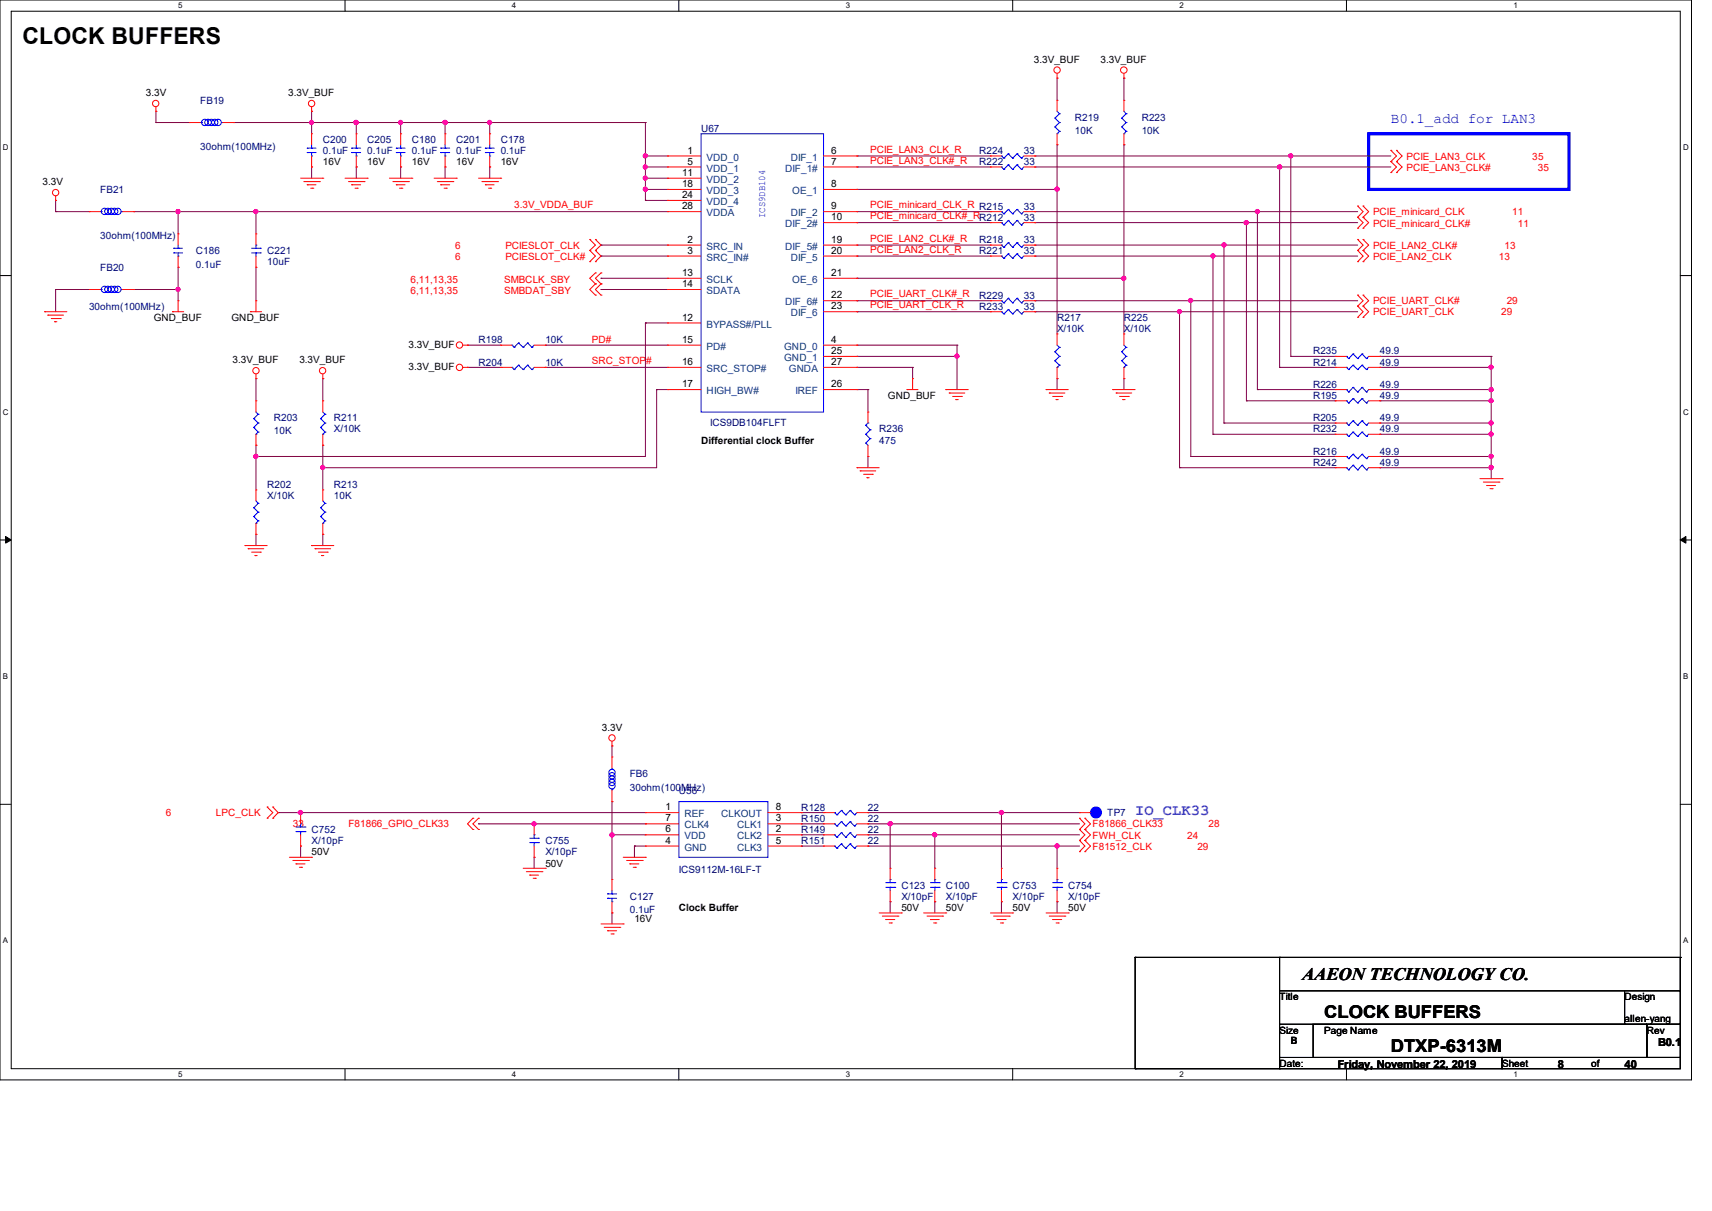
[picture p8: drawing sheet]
<svg xmlns="http://www.w3.org/2000/svg" width="297mm" height="210mm" viewBox="0 0 297 210" stroke-linecap="round" stroke-linejoin="round" font-family="sans-serif">
<path d="M0 0h293.5v187.3h-293.5zM1.9 1.9h289.6v183.4h-289.6z" fill="none" stroke="#000" stroke-width=".17"/>
<g fill="#fff">
<path d="M30.9 .2h.8v1.5h-.8z"/>
<path d="M30.9 185.5h.8v1.6h-.8z"/>
</g>
<path d="M59.9 0v1.9M59.9 185.3v2" fill="none" stroke="#000" stroke-width=".17"/>
<g fill="#fff">
<path d="M88.8 .2h.8v1.5h-.8z"/>
<path d="M88.8 185.5h.8v1.6h-.8z"/>
</g>
<path d="M117.8 0v1.9M117.8 185.3v2" fill="none" stroke="#000" stroke-width=".17"/>
<g fill="#fff">
<path d="M146.7 .2h.8v1.5h-.8z"/>
<path d="M146.7 185.5h.8v1.6h-.8z"/>
</g>
<path d="M175.7 0v1.9M175.7 185.3v2" fill="none" stroke="#000" stroke-width=".17"/>
<g fill="#fff">
<path d="M204.6 .2h.8v1.5h-.8z"/>
<path d="M204.6 185.5h.8v1.6h-.8z"/>
</g>
<path d="M233.6 0v1.9M233.6 185.3v2" fill="none" stroke="#000" stroke-width=".17"/>
<g fill="#fff">
<path d="M262.6 .2h.7v1.5h-.7z"/>
<path d="M262.6 185.5h.7v1.6h-.7z"/>
<path d="M.5 24.8h1v1.6h-1z"/>
<path d="M292 24.8h1v1.6h-1z"/>
<path d="M.5 70.7h1v1.5h-1z"/>
<path d="M292 70.7h1v1.5h-1z"/>
</g>
<path d="M0 47.8h1.9M291.5 47.8h2" fill="none" stroke="#000" stroke-width=".17"/>
<g fill="#fff">
<path d="M.5 116.5h.9v1.6h-.9z"/>
<path d="M292 116.5h.9v1.6h-.9z"/>
</g>
<path d="M0 93.6h1.9M291.5 93.6h2" fill="none" stroke="#000" stroke-width=".17"/>
<path d="M1 93l.9 .6-.9 .6zM291.5 93.6l1-.6v1.2z" fill="#000" stroke="#000" stroke-width=".17"/>
<g fill="#fff">
<path d="M.5 162.4h.9v1.5h-.9z"/>
<path d="M292 162.4h.9v1.5h-.9z"/>
</g>
<g fill="none" stroke="#000" stroke-width=".17">
<path d="M0 139.5h1.9M291.5 139.5h2M196.9 166h.1M196.9 166h94.6M196.9 166v19.3M222 171.8h69.5v5.8h-69.5zM222 166h.1M222 166v5.8M222 177.6v5.8M227.8 177.6h57.9v5.8h-57.9zM281.9 177.6h.1M281.9 171.8v5.8"/>
<path d="M285.7 177.6h5.8v5.8h-5.8zM291.5 166h.1M291.5 166v5.8M196.9 185.3h.1M196.9 185.3h25.1M222 183.4h38.6v1.9h-38.6zM222 183.4h.1M222 185.3h.1M260.6 183.4h30.9v1.9h-30.9z"/>
</g>
<path d="M237.4 23.2h34.8v9.7h-34.8z" fill="none" stroke="#00f" stroke-width=".55"/>
<g fill="none" stroke="#800040" stroke-width=".17">
<path d="M27.1 19.3h.1M27.1 19.3v2M54.1 19.3h.1M54.1 19.3v3.9M183.4 13.5h.1M183.4 13.5v3.9M195 13.5h.1M195 13.5v3.9M9.7 34.8h.1M9.7 36.7h.1M9.7 34.8v1.9M9.7 36.7h5.8"/>
<path d="M23.2 36.7h.1M23.2 36.7h92.6M27.1 21.3h.1M27.1 21.3h5.8M30.9 36.7h.1M30.9 36.7v3.9M40.6 21.3h.1M40.6 21.3h71.4M44.4 36.7h.1M44.4 36.7v3.9M54.1 21.3h.1M54.1 29h.1"/>
<path d="M54.1 29v1.9M61.8 29h.1M61.8 21.3h.1M61.8 21.3v1.9M61.8 29v1.9M69.5 21.3h.1M69.5 29h.1M69.5 21.3v1.9M69.5 29v1.9M77.2 29h.1M77.2 21.3h.1M77.2 21.3v1.9"/>
<path d="M77.2 29v1.9M85 29h.1M85 21.3h.1M85 21.3v1.9M85 29v1.9M112 27.1h.1M112 21.3h.1M112 29h.1M112 30.9h.1M112 32.9h.1M112 34.8h.1M112 29h3.8"/>
<path d="M112 27.1h3.8M112 32.9h3.8M112 21.3v13.5M112 30.9h3.8M112 34.8h3.8M148.7 32.9h.1M148.7 36.7h.1M148.7 38.6h.1M148.7 27.1h.1M148.7 29h.1M148.7 38.6h23.1M148.7 29h23.1"/>
<path d="M148.7 27.1h23.1M148.7 32.9h34.7M148.7 36.7h23.1M179.5 38.6h.1M179.5 29h.1M179.5 27.1h.1M179.5 36.7h.1M179.5 38.6h56M179.5 29h61.8M179.5 27.1h61.8M179.5 36.7h56M183.4 32.9h.1"/>
<path d="M183.4 25.1h.1M183.4 25.1v32.8M195 25.1h.1M195 25.1v32.8M216.2 38.6h.1M216.2 38.6v30.9M218.1 36.7h.1M218.1 36.7v30.9M222 29h.1M222 29v34.7M223.9 27.1h.1M223.9 27.1v34.7"/>
<path d="M9.7 50.2h.1M9.7 50.2h5.8M9.7 50.2v3.9M23.2 50.2h.1M23.2 50.2h7.7M30.9 46.4h.1M30.9 50.2h.1M30.9 46.4v5.8M44.4 46.4h.1M44.4 46.4v5.8M81.1 59.9h.1M81.1 59.9h5.8"/>
<path d="M94.6 59.9h.1M94.6 59.9h21.2M104.3 42.5h.1M104.3 44.4h.1M104.3 48.3h.1M104.3 50.2h.1M104.3 42.5h11.5M104.3 44.4h11.5M104.3 48.3h11.5M104.3 50.2h11.5M112 56h.1M112 56h3.8"/>
<path d="M112 56v23.2h-67.6M148.7 48.3h.1M148.7 42.5h.1M148.7 44.4h.1M148.7 52.2h.1M148.7 54.1h.1M148.7 59.9h.1M148.7 42.5h23.1M148.7 44.4h23.1M148.7 48.3h46.3M148.7 52.2h23.1M148.7 59.9h17.3"/>
<path d="M148.7 54.1h23.1M166 59.9h.1M166 59.9v7.7M179.5 42.5h.1M179.5 44.4h.1M179.5 52.2h.1M179.5 54.1h.1M179.5 42.5h56M179.5 44.4h56M179.5 52.2h56M179.5 54.1h56M195 48.3h.1"/>
<path d="M204.6 54.1h.1M204.6 54.1v27M206.6 52.2h.1M206.6 52.2v27M210.4 44.4h.1M210.4 44.4v30.9M212.3 42.5h.1M212.3 42.5v30.9M44.4 65.7h.1M44.4 79.2h.1M44.4 77.2h.1M44.4 65.7v3.8"/>
<path d="M44.4 77.2v7.8M56 77.2h.1M56 65.7h.1M56 65.7v3.8M56 77.2v7.8M81.1 63.7h.1M81.1 63.7h5.8M94.6 63.7h.1M94.6 63.7h21.2M113.9 67.6h.1M113.9 67.6h1.9M113.9 67.6v13.5h-57.9"/>
<path d="M148.7 61.8h.1M148.7 63.7h.1M148.7 67.6h.1M148.7 61.8h17.3M148.7 63.7h9.6M148.7 67.6h1.9M150.6 67.6h.1M150.6 79.2h.1M150.6 67.6v3.9M150.6 79.2v1.9M158.3 63.7h.1M158.3 63.7v2"/>
<path d="M166 61.8h.1M183.4 65.7h.1M183.4 65.7v1.9M195 65.7h.1M195 65.7v1.9M206.6 79.2h.1M206.6 79.2h25M210.4 75.3h.1M210.4 75.3h21.2M212.3 73.4h.1M212.3 73.4h19.3M216.2 69.5h.1"/>
<path d="M216.2 69.5h15.4M218.1 67.6h.1M218.1 67.6h13.5M222 63.7h.1M222 63.7h9.6M223.9 61.8h.1M223.9 61.8h7.7M239.4 61.8h.1M239.4 69.5h.1M239.4 67.6h.1M239.4 63.7h.1M239.4 75.3h.1"/>
<path d="M239.4 73.4h.1M239.4 79.2h.1M239.4 61.8h19.3M239.4 63.7h19.3M239.4 67.6h19.3M239.4 79.2h19.3M239.4 69.5h19.3M239.4 75.3h19.3M239.4 73.4h19.3M258.7 79.2h.1M258.7 69.5h.1M258.7 67.6h.1"/>
<path d="M258.7 61.8h.1M258.7 73.4h.1M258.7 75.3h.1M258.7 63.7h.1M258.7 61.8v21.2M44.4 92.7h.1M44.4 92.7v1.9M56 92.7h.1M56 81.1h.1M56 92.7v1.9M204.6 81.1h.1M204.6 81.1h27"/>
<path d="M239.4 81.1h.1M239.4 81.1h19.3M258.7 81.1h.1M106.2 129.4h.1M106.2 139h.1M106.2 129.4v1.9M106.2 139v13.5M48.3 140.9h.1M48.3 140.9h63.7M52.2 146.7h.1M52.2 140.9h.1M52.2 146.7v2"/>
<path d="M83 142.9h.1M83 142.9h29M92.7 148.7h.1M92.7 148.7v1.9M106.2 158.3h.1M106.2 144.8h.1M106.2 158.3v1.9M106.2 144.8h5.8M110.1 146.7h.1M110.1 146.7h1.9M110.1 146.7v2M112 142.9h.1"/>
<path d="M139 146.7h.1M139 142.9h.1M139 144.8h.1M139 140.9h.1M139 146.7h3.9M139 140.9h3.9M139 144.8h3.9M139 142.9h3.9M150.6 140.9h.1M150.6 146.7h.1M150.6 142.9h.1M150.6 144.8h.1"/>
<path d="M150.6 146.7h36.7M150.6 140.9h36.7M150.6 144.8h36.7M150.6 142.9h36.7M154.4 142.9h.1M154.4 156.4h.1M154.4 142.9v7.7M154.4 156.4v1.9M162.2 144.8h.1M162.2 156.4h.1M162.2 144.8v5.8M162.2 156.4v1.9"/>
<path d="M173.7 156.4h.1M173.7 140.9h.1M173.7 140.9v9.7M173.7 156.4v1.9M183.4 156.4h.1M183.4 146.7h.1M183.4 146.7v3.9M183.4 156.4v1.9"/>
</g>
<g fill="#f0f" stroke="#f0f" stroke-width=".17">
<circle cx="106.2" cy="144.8" r=".37"/>
<circle cx="222" cy="29" r=".37"/>
<circle cx="223.9" cy="27" r=".36"/>
<circle cx="61.8" cy="21.2" r=".37"/>
<circle cx="218.1" cy="36.7" r=".36"/>
<circle cx="183.4" cy="32.8" r=".37"/>
<circle cx="77.2" cy="21.2" r=".37"/>
<circle cx="69.5" cy="21.2" r=".36"/>
<circle cx="84.9" cy="21.2" r=".36"/>
<circle cx="216.2" cy="38.6" r=".37"/>
<circle cx="212.4" cy="42.5" r=".37"/>
<circle cx="112" cy="27" r=".36"/>
<circle cx="112" cy="29" r=".36"/>
<circle cx="112" cy="32.8" r=".36"/>
<circle cx="112" cy="30.9" r=".36"/>
<circle cx="44.4" cy="36.7" r=".36"/>
<circle cx="30.9" cy="36.7" r=".36"/>
<circle cx="44.4" cy="79.1" r=".36"/>
<circle cx="206.6" cy="52.1" r=".37"/>
<circle cx="204.6" cy="54" r=".36"/>
<circle cx="166" cy="61.8" r=".36"/>
<circle cx="195" cy="48.3" r=".36"/>
<circle cx="258.7" cy="73.3" r=".36"/>
<circle cx="258.7" cy="69.5" r=".36"/>
<circle cx="258.7" cy="67.6" r=".36"/>
<circle cx="258.7" cy="63.7" r=".36"/>
<circle cx="258.7" cy="75.3" r=".36"/>
<circle cx="258.7" cy="81.1" r=".36"/>
<circle cx="258.7" cy="79.1" r=".36"/>
<circle cx="30.9" cy="50.2" r=".36"/>
<circle cx="56" cy="81.1" r=".36"/>
<circle cx="210.4" cy="44.4" r=".36"/>
<circle cx="54" cy="21.2" r=".36"/>
<circle cx="52.1" cy="140.9" r=".37"/>
<circle cx="173.7" cy="140.9" r=".37"/>
<circle cx="183.4" cy="146.7" r=".37"/>
<circle cx="162.2" cy="144.8" r=".36"/>
<circle cx="154.4" cy="142.9" r=".37"/>
<circle cx="92.6" cy="142.9" r=".36"/>
</g>
<g fill="none" stroke="#f00" stroke-width=".17">
<path d="M27.1 19.3h.1M27.1 18.5v.8M54.1 19.3h.1M54.1 18.5v.8M183.4 13.5h.1M183.4 17.4h.1M183.4 12.7v.8M183.4 17.4v1.9M195 13.5h.1M195 17.4h.1M195 12.7v.8M195 17.4v1.9"/>
<path d="M9.7 34.8h.1M9.7 34v.8M15.5 36.7h.1M15.5 36.7h1.9M21.3 36.7h1.9M23.2 36.7h.1M32.9 21.3h.1M32.9 21.3h1.9M38.6 21.3h2M40.6 21.3h.1M52.2 30.9h3.8M52.7 31.5h2.7"/>
<path d="M53.3 32h.1M53.3 32h1.5M53.9 32.6h.4M54.1 23.2h.1M54.1 29h.1M54.1 23.2v1.9M54.1 27.1v1.9M54.3 32.6h.1M55.4 31.5h.1M56 30.9h.1M59.9 30.9h3.8M60.5 31.5h2.7"/>
<path d="M61 32h.1M61 32h1.6M61.6 32.6h.4M61.8 23.2h.1M61.8 29h.1M61.8 23.2v1.9M61.8 27.1v1.9M62 32.6h.1M63.2 31.5h.1M63.7 30.9h.1M67.6 30.9h3.9M68.2 31.5h2.7"/>
<path d="M68.7 32h.1M68.7 32h1.6M69.3 32.6h.4M69.5 23.2h.1M69.5 29h.1M69.5 23.2v1.9M69.5 27.1v1.9M69.7 32.6h.1M70.9 31.5h.1M71.5 30.9h.1M75.3 30.9h3.9M75.9 31.5h2.7"/>
<path d="M76.5 32h.1M76.5 32h1.5M77 32.6h.4M77.2 23.2h.1M77.2 29h.1M77.2 23.2v1.9M77.2 27.1v1.9M77.4 32.6h.1M78.6 31.5h.1M79.2 30.9h.1M83 30.9h3.9M83.6 31.5h2.7"/>
<path d="M84.2 32h.1M84.2 32h1.5M84.8 32.6h.3M85 23.2h.1M85 29h.1M85 23.2v1.9M85 27.1v1.9M85.1 32.6h.1M86.3 31.5h.1M86.9 30.9h.1M115.8 27.1h.1M115.8 29h.1"/>
<path d="M115.8 30.9h.1M115.8 32.9h.1M115.8 36.7h.1M115.8 34.8h.1M115.8 30.9h5.8M115.8 27.1h5.8M115.8 29h5.8M115.8 32.9h5.8M115.8 36.7h5.8M115.8 34.8h5.8M142.9 27.1h5.8M142.9 29h5.8"/>
<path d="M142.9 32.9h5.8M142.9 36.7h5.8M142.9 38.6h5.8M148.7 27.1h.1M148.7 29h.1M148.7 32.9h.1M148.7 36.7h.1M148.7 38.6h.1M171.8 27.1h.1M171.8 29h.1M171.8 36.7h.1M171.8 38.6h.1"/>
<path d="M171.8 27.1h1.9M171.8 29h1.9M171.8 36.7h1.9M171.8 38.6h1.9M177.6 27.1h1.9M177.6 29h1.9M177.6 36.7h1.9M177.6 38.6h1.9M179.5 27.1h.1M179.5 29h.1M179.5 36.7h.1M179.5 38.6h.1"/>
<path d="M183.4 25.1h.1M183.4 23.2v1.9M195 25.1h.1M195 23.2v1.9M235.5 35.7h.1M235.5 37.7h.1M235.5 39.6h.1M235.5 35.7l1 1-1 1M235.5 37.7l1 .9-1 1M236.5 35.7h.1M236.5 37.7h.1M236.5 39.6h.1"/>
<path d="M236.5 35.7l.9 1-.9 1M236.5 37.7l.9 .9-.9 1M241.3 26.1h.1M241.3 28h.1M241.3 29.9h.1M241.3 26.1l1 1-1 .9M241.3 28l1 1-1 .9M242.3 26.1h.1M242.3 28h.1M242.3 29.9h.1M242.3 26.1l.9 1-.9 .9M242.3 28l.9 1-.9 .9"/>
<path d="M7.7 54.1h.1M7.7 54.1h3.9M8.3 54.7h.1M8.3 54.7h2.7M8.9 55.2h1.6M9.5 55.8h.1M9.5 55.8h.4M10.5 55.2h.1M15.5 50.2h.1M15.5 50.2h1.9M21.3 50.2h1.9M23.2 50.2h.1"/>
<path d="M29.9 54.1h.1M29.9 54.1h2M30.9 52.2h.1M30.9 40.6h.1M30.9 46.4h.1M30.9 40.6v1.9M30.9 44.4v2M30.9 52.2v1.9M43.4 54.1h.1M43.4 54.1h2M44.4 52.2h.1M44.4 46.4h.1"/>
<path d="M44.4 40.6h.1M44.4 40.6v1.9M44.4 44.4v2M44.4 52.2v1.9M80.3 59.9h.8M81.1 59.9h.1M86.9 59.9h.1M86.9 59.9h1.9M92.7 59.9h1.9M94.6 59.9h.1M102.3 43.4h.1M102.3 41.5h.1"/>
<path d="M102.3 45.4h.1M102.3 41.5l1 1-1 .9M102.3 43.4l1 1-1 1M103.3 47.3h.1M103.3 49.2h.1M103.3 41.5h.1M103.3 43.4h.1M103.3 51.2h.1M103.3 45.4h.1M103.3 47.3l-1 1 1 .9M103.3 41.5l1 1-1 .9M103.3 49.2l-1 1 1 1"/>
<path d="M103.3 43.4l1 1-1 1M104.3 47.3h.1M104.3 49.2h.1M104.3 51.2h.1M104.3 47.3l-1 1 1 .9M104.3 49.2l-1 1 1 1M115.8 42.5h.1M115.8 44.4h.1M115.8 56h.1M115.8 48.3h.1M115.8 50.2h.1M115.8 59.9h.1"/>
<path d="M115.8 59.9h5.8M115.8 50.2h5.8M115.8 42.5h5.8M115.8 44.4h5.8M115.8 56h5.8M115.8 48.3h5.8M142.9 54.1h5.8M142.9 59.9h5.8M142.9 42.5h5.8M142.9 44.4h5.8M142.9 48.3h5.8M142.9 52.2h5.8"/>
<path d="M148.7 59.9h.1M148.7 44.4h.1M148.7 42.5h.1M148.7 48.3h.1M148.7 54.1h.1M148.7 52.2h.1M171.8 42.5h.1M171.8 44.4h.1M171.8 52.2h.1M171.8 54.1h.1M171.8 54.1h1.9M171.8 42.5h1.9"/>
<path d="M171.8 44.4h1.9M171.8 52.2h1.9M177.6 54.1h1.9M177.6 42.5h1.9M177.6 44.4h1.9M177.6 52.2h1.9M179.5 42.5h.1M179.5 44.4h.1M179.5 52.2h.1M179.5 54.1h.1M183.4 57.9h.1M183.4 57.9v2"/>
<path d="M195 57.9h.1M195 57.9v2M235.5 53.1h.1M235.5 55h.1M235.5 51.2h.1M235.5 43.4h.1M235.5 45.4h.1M235.5 41.5h.1M235.5 53.1l1 1-1 .9M235.5 51.2l1 1-1 .9M235.5 43.4l1 1-1 1M235.5 41.5l1 1-1 .9"/>
<path d="M236.5 53.1h.1M236.5 55h.1M236.5 51.2h.1M236.5 43.4h.1M236.5 45.4h.1M236.5 41.5h.1M236.5 53.1l.9 1-.9 .9M236.5 51.2l.9 1-.9 .9M236.5 43.4l.9 1-.9 1M236.5 41.5l.9 1-.9 .9M44.4 65.7h.1M44.4 69.5h.1"/>
<path d="M44.4 77.2h.1M44.4 64.9v.8M44.4 69.5v2M44.4 75.3v1.9M56 65.7h.1M56 69.5h.1M56 77.2h.1M56 64.9v.8M56 69.5v2M56 75.3v1.9M80.3 63.7h.8M81.1 63.7h.1"/>
<path d="M86.9 63.7h.1M86.9 63.7h1.9M92.7 63.7h1.9M94.6 63.7h.1M115.8 63.7h.1M115.8 67.6h.1M115.8 67.6h5.8M115.8 63.7h5.8M142.9 67.6h5.8M142.9 63.7h5.8M142.9 61.8h5.8M148.7 61.8h.1"/>
<path d="M148.7 67.6h.1M148.7 63.7h.1M150.6 79.2h.1M150.6 71.5h.1M150.6 71.5v1.9M150.6 77.2v2M157.4 67.6h.1M157.4 67.6h1.9M158.3 65.7h.1M158.3 65.7v1.9M164.1 67.6h.1M164.1 67.6h3.9"/>
<path d="M164.7 68.2h.1M164.7 68.2h2.7M165.3 68.7h1.5M165.8 69.3h.1M165.8 69.3h.4M166.8 68.7h.1M181.5 67.6h.1M181.5 67.6h3.8M182 68.2h.1M182 68.2h2.7M182.6 68.7h1.6M183.2 69.3h.1"/>
<path d="M183.2 69.3h.4M183.4 65.7h.1M183.4 63.7v2M184.2 68.7h.1M193 67.6h.1M193 67.6h3.9M193.6 68.2h.1M193.6 68.2h2.7M194.2 68.7h1.5M194.8 69.3h.1M194.8 69.3h.4M195 65.7h.1"/>
<path d="M195 63.7v2M195.7 68.7h.1M231.6 67.6h.1M231.6 69.5h.1M231.6 73.4h.1M231.6 75.3h.1M231.6 79.2h.1M231.6 61.8h.1M231.6 63.7h.1M231.6 67.6h2M231.6 63.7h2M231.6 69.5h2"/>
<path d="M231.6 73.4h2M231.6 75.3h2M231.6 79.2h2M231.6 61.8h2M237.4 67.6h2M237.4 63.7h2M237.4 69.5h2M237.4 73.4h2M237.4 75.3h2M237.4 79.2h2M237.4 61.8h2M239.4 67.6h.1"/>
<path d="M239.4 69.5h.1M239.4 73.4h.1M239.4 75.3h.1M239.4 79.2h.1M239.4 61.8h.1M239.4 63.7h.1M42.5 94.6h.1M42.5 94.6h3.9M43.1 95.2h.1M43.1 95.2h2.7M43.6 95.8h1.6M44.2 96.4h.1"/>
<path d="M44.2 96.4h.4M44.4 85h.1M44.4 92.7h.1M44.4 85v1.9M44.4 90.8v1.9M45.2 95.8h.1M54.1 94.6h.1M54.1 94.6h3.8M54.7 95.2h.1M54.7 95.2h2.7M55.2 95.8h1.6M55.8 96.4h.1"/>
<path d="M55.8 96.4h.4M56 85h.1M56 92.7h.1M56 85v1.9M56 90.8v1.9M56.8 95.8h.1M148.7 81.1h.1M148.7 81.1h3.8M149.2 81.7h.1M149.2 81.7h2.7M149.8 82.3h1.5M150.4 82.8h.1"/>
<path d="M150.4 82.8h.4M151.3 82.3h.1M231.6 81.1h.1M231.6 81.1h2M237.4 81.1h2M239.4 81.1h.1M256.8 83h3.8M257.3 83.6h2.8M257.9 84.2h.1M257.9 84.2h1.6M258.5 84.8h.4M258.9 84.8h.1"/>
<path d="M260.1 83.6h.1M260.6 83h.1M46.4 140h.1M46.4 140l.9 .9-.9 1M47.3 140h.1M47.3 140l1 .9-1 1M106.2 129.4h.1M106.2 139h.1M106.2 131.3h.1M106.2 128.6v.8M106.2 131.3v1.9M106.2 137.1v1.9"/>
<path d="M46.4 141.9h.1M47.3 141.9h.1M50.2 148.7h3.9M50.8 149.2h2.7M51.4 149.8h.1M51.4 149.8h1.5M51.9 150.4h.4M52.2 146.7h.1M52.2 140.9h.1M52.2 140.9v2M52.2 144.8v1.9M52.3 150.4h.1"/>
<path d="M53.5 149.2h.1M54.1 148.7h.1M82 141.9h.1M82 143.8h.1M82 141.9l-.9 1 .9 .9M83 141.9h.1M83 143.8h.1M83 141.9l-1 1 1 .9M90.8 150.6h3.8M91.3 151.2h2.7M91.9 151.8h.1M91.9 151.8h1.5"/>
<path d="M92.5 152.3h.4M92.7 148.7h.1M92.7 142.9h.1M92.7 142.9v1.9M92.7 146.7v2M92.9 152.3h.1M94 151.2h.1M94.6 150.6h.1M106.2 152.5h.1M106.2 158.3h.1M106.2 152.5v1.9M106.2 156.4v1.9"/>
<path d="M108.1 148.7h3.9M108.7 149.2h2.7M109.3 149.8h.1M109.3 149.8h1.5M109.9 150.4h.3M110.2 150.4h.1M111.4 149.2h.1M112 148.7h.1M112 140.9h.1M112 146.7h.1M112 142.9h.1M112 144.8h.1"/>
<path d="M112 144.8h5.8M112 146.7h5.8M112 140.9h5.8M112 142.9h5.8M133.2 144.8h5.8M133.2 146.7h5.8M133.2 140.9h5.8M133.2 142.9h5.8M139 144.8h.1M139 142.9h.1M139 140.9h.1M139 146.7h.1"/>
<path d="M142.9 144.8h.1M142.9 146.7h.1M142.9 140.9h.1M142.9 142.9h.1M142.9 144.8h1.9M142.9 146.7h1.9M142.9 140.9h1.9M142.9 142.9h1.9M148.7 144.8h1.9M148.7 146.7h1.9M148.7 140.9h1.9M148.7 142.9h1.9"/>
<path d="M150.6 144.8h.1M150.6 146.7h.1M150.6 140.9h.1M150.6 142.9h.1M152.5 158.3h3.9M153.1 158.9h2.7M153.7 159.5h.1M153.7 159.5h1.5M154.4 156.4h.1M154.4 150.6h.1M154.4 150.6v1.9M154.4 154.4v2"/>
<path d="M155.8 158.9h.1M156.4 158.3h.1M160.2 158.3h3.9M160.8 158.9h2.7M161.4 159.5h.1M161.4 159.5h1.5M162.2 156.4h.1M162.2 150.6h.1M162.2 150.6v1.9M162.2 154.4v2M163.5 158.9h.1M164.1 158.3h.1"/>
<path d="M171.8 158.3h3.9M172.4 158.9h2.7M173 159.5h.1M173 159.5h1.5M173.7 156.4h.1M173.7 150.6h.1M173.7 150.6v1.9M173.7 154.4v2M175.1 158.9h.1M175.7 158.3h.1M181.5 158.3h3.8M182 158.9h2.7"/>
<path d="M182.6 159.5h.1M182.6 159.5h1.6M183.4 156.4h.1M183.4 150.6h.1M183.4 150.6v1.9M183.4 154.4v2M184.7 158.9h.1M185.3 158.3h.1M187.3 145.8h.1M187.3 147.7h.1M187.3 141.9h.1M187.3 143.8h.1"/>
<path d="M187.3 140.9h.1M187.3 145.8l.9 .9-.9 1M187.3 141.9l.9 1-.9 .9M187.3 143.8l.9 1-.9 1M187.3 140.9h1.9M188.2 145.8h.1M188.2 147.7h.1M188.2 141.9h.1M188.2 143.8h.1M188.2 145.8l1 .9-1 1M188.2 141.9l1 1-1 .9M188.2 143.8l1 1-1 1"/>
<path d="M104.3 160.2h3.8M104.8 160.8h2.7M105.4 161.4h.1M105.4 161.4h1.6M106 162h.4M106.4 162h.1M107.5 160.8h.1M108.1 160.2h.1M154.3 160.1h.3M154.6 160.1h.1M162 160.1h.3M162.3 160.1h.1"/>
<path d="M173.6 160.1h.3M173.9 160.1h.1M183.2 160.1h.4M183.6 160.1h.1"/>
<circle cx="27" cy="17.9" r=".55"/>
<circle cx="54.1" cy="17.9" r=".55"/>
<circle cx="183.4" cy="12.1" r=".55"/>
<circle cx="195" cy="12.1" r=".56"/>
<circle cx="9.7" cy="33.4" r=".55"/>
<circle cx="79.7" cy="59.8" r=".55"/>
<circle cx="44.4" cy="64.3" r=".55"/>
<circle cx="56" cy="64.3" r=".55"/>
<circle cx="79.7" cy="63.7" r=".55"/>
<circle cx="106.2" cy="128" r=".55"/>
</g>
<g fill="none" stroke="#00f" stroke-width=".17">
<path d="M183.4 19.3l.4 .4M183.8 19.7h.1M183.8 19.7l-.8 .8M195 19.3l.4 .4M195.4 19.7h.1M195.4 19.7l-.8 .8M17.4 36.7h.2M17.6 36.7h.1M21 36.7h.1M21 36.7h.3M34.8 21.3h.2M35 21.3h.1"/>
<path d="M38.4 21.3h.1M38.4 21.3h.2M53.3 26.5h.1M53.3 25.7h.1M53.3 26.5h1.5M53.3 25.7h1.5M54.1 27.1h.1M54.1 25.7h.1M54.1 25.1v.6M54.1 26.5v.6M61 26.5h.1M61 25.7h.1"/>
<path d="M61 26.5h1.6M61 25.7h1.6M61.8 27.1h.1M61.8 25.7h.1M61.8 25.1v.6M61.8 26.5v.6M68.7 26.5h.1M68.7 25.7h.1M68.7 26.5h1.6M68.7 25.7h1.6M69.5 27.1h.1M69.5 25.7h.1"/>
<path d="M69.5 25.1v.6M69.5 26.5v.6M76.5 26.5h.1M76.5 25.7h.1M76.5 26.5h1.5M76.5 25.7h1.5M77.2 27.1h.1M77.2 25.7h.1M77.2 25.1v.6M77.2 26.5v.6M84.2 26.5h.1M84.2 25.7h.1"/>
<path d="M84.2 26.5h1.5M84.2 25.7h1.5M85 27.1h.1M85 25.7h.1M85 25.1v.6M85 26.5v.6M121.6 23.2h21.3v48.3h-21.3zM173.7 27.1h.1M173.7 29h.1M173.7 36.7h.1M173.7 38.6h.1M173.7 27.1l.5 .3"/>
<path d="M173.7 29l.5 .4M173.7 36.7l.5 .4M173.7 38.6l.5 .4M174.2 27.4h.1M174.2 29.4h.1M174.2 37.1h.1M174.2 39h.1M174.9 26.7h.1M174.9 28.6h.1M174.9 36.3h.1M174.9 38.2h.1M174.9 26.7l-.7 .7"/>
<path d="M174.9 26.7l.8 .7M174.9 28.6l-.7 .8M174.9 28.6l.8 .8M174.9 36.3l-.7 .8M174.9 36.3l.8 .8M174.9 38.2l-.7 .8M174.9 38.2l.8 .8M175.7 27.4h.1M175.7 29.4h.1M175.7 37.1h.1M175.7 39h.1M176.4 26.7h.1"/>
<path d="M176.4 28.6h.1M176.4 36.3h.1M176.4 38.2h.1M176.4 26.7l.8 .7M176.4 26.7l-.7 .7M176.4 28.6l.8 .8M176.4 28.6l-.7 .8M176.4 36.3l.8 .8M176.4 36.3l-.7 .8M176.4 38.2l.8 .8M176.4 38.2l-.7 .8M177.2 27.4h.1"/>
<path d="M177.2 29.4h.1M177.2 37.1h.1M177.2 39h.1M177.6 27.1l-.4 .3M177.6 29l-.4 .4M177.6 36.7l-.4 .4M177.6 38.6l-.4 .4M183 20.5h.1M183 22h.1M183 22l.8 .8M183 20.5l.8 .8M183.4 23.2h.1"/>
<path d="M183.8 22.8h.1M183.8 21.3h.1M183.8 22.8l-.4 .4M183.8 21.3l-.8 .7M194.6 20.5h.1M194.6 22h.1M194.6 22l.8 .8M194.6 20.5l.8 .8M195 23.2h.1M195.4 22.8h.1M195.4 21.3h.1M195.4 22.8l-.4 .4"/>
<path d="M195.4 21.3l-.8 .7M17.4 50.2h.2M17.6 50.2h.1M21 50.2h.1M21 50.2h.3M30.1 43.9h.1M30.1 43.1h.1M30.1 43.9h1.6M30.1 43.1h1.6M30.9 44.4h.1M30.9 43.1h.1M30.9 42.5v.6"/>
<path d="M30.9 43.9v.5M43.6 43.9h1.6M43.6 43.1h1.6M44.4 42.5h.1M44.4 43.9h.1M44.4 42.5v.6M44.4 43.9v.5M45.2 43.1h.1M45.2 43.9h.1M88.8 59.9h.1M88.8 59.9l.4 .3M90 59.5h.1"/>
<path d="M90 59.5l-.8 .7M90 59.5l.8 .7M91.5 59.5h.1M91.5 59.5l.8 .7M91.5 59.5l-.7 .7M92.7 59.9l-.4 .3M173.7 42.5h.1M173.7 44.4h.1M173.7 52.2h.1M173.7 54.1h.1M173.7 42.5l.5 .4M173.7 44.4l.5 .4"/>
<path d="M173.7 52.2l.5 .3M173.7 54.1l.5 .3M174.2 42.9h.1M174.2 44.8h.1M174.2 52.5h.1M174.2 54.4h.1M174.9 42.1h.1M174.9 44h.1M174.9 51.7h.1M174.9 53.7h.1M174.9 42.1l-.7 .8M174.9 42.1l.8 .8"/>
<path d="M174.9 44l-.7 .8M174.9 44l.8 .8M174.9 51.7l-.7 .8M174.9 51.7l.8 .8M174.9 53.7l-.7 .7M174.9 53.7l.8 .7M175.7 42.9h.1M175.7 44.8h.1M175.7 52.5h.1M175.7 54.4h.1M176.4 42.1h.1M176.4 44h.1"/>
<path d="M176.4 51.7h.1M176.4 53.7h.1M176.4 42.1l.8 .8M176.4 42.1l-.7 .8M176.4 44l.8 .8M176.4 44l-.7 .8M176.4 51.7l.8 .8M176.4 51.7l-.7 .8M176.4 53.7l.8 .7M176.4 53.7l-.7 .7M177.2 42.9h.1M177.2 44.8h.1"/>
<path d="M177.2 52.5h.1M177.2 54.4h.1M177.6 42.5l-.4 .4M177.6 44.4l-.4 .4M177.6 52.2l-.4 .3M177.6 54.1l-.4 .3M183.4 59.9l.4 .3M195 59.9l.4 .3M44 72.6h.1M44 74.1h.1M44 74.1l.8 .8M44 72.6l.8 .8"/>
<path d="M44.4 75.3h.1M44.4 71.5l.4 .3M44.8 74.9h.1M44.8 71.8h.1M44.8 73.4h.1M44.8 74.9l-.4 .4M44.8 71.8l-.8 .8M44.8 73.4l-.8 .7M55.6 72.6h.1M55.6 74.1h.1M55.6 74.1l.8 .8M55.6 72.6l.8 .8"/>
<path d="M56 75.3h.1M56 71.5l.4 .3M56.4 74.9h.1M56.4 71.8h.1M56.4 73.4h.1M56.4 74.9l-.4 .4M56.4 71.8l-.8 .8M56.4 73.4l-.8 .7M88.8 63.7h.1M88.8 63.7l.4 .4M89.2 60.2h.1M89.2 64.1h.1"/>
<path d="M90 63.3h.1M90 63.3l-.8 .8M90 63.3l.8 .8M90.8 60.2h.1M90.8 64.1h.1M91.5 63.3h.1M91.5 63.3l.8 .8M91.5 63.3l-.7 .8M92.3 60.2h.1M92.3 64.1h.1M92.7 63.7l-.4 .4M150.2 73.7h.1"/>
<path d="M150.2 76.8h.1M150.2 75.3h.1M150.2 73.7l.8 .8M150.2 76.8l.4 .4M150.2 75.3l.8 .8M150.6 73.4h.1M150.6 73.4l-.4 .3M151 76.1h.1M151 74.5h.1M151 76.1l-.8 .7M151 74.5l-.8 .8M183 61h.1"/>
<path d="M183 62.6h.1M183 62.6l.8 .7M183 61l.8 .8M183.4 63.7h.1M183.8 63.3h.1M183.8 60.2h.1M183.8 61.8h.1M183.8 63.3l-.4 .4M183.8 60.2l-.8 .8M183.8 61.8l-.8 .8M194.6 61h.1M194.6 62.6h.1"/>
<path d="M194.6 62.6l.8 .7M194.6 61l.8 .8M195 63.7h.1M195.4 63.3h.1M195.4 60.2h.1M195.4 61.8h.1M195.4 63.3l-.4 .4M195.4 60.2l-.8 .8M195.4 61.8l-.8 .8M233.6 67.6h.1M233.6 69.5h.1M233.6 73.4h.1"/>
<path d="M233.6 75.3h.1M233.6 79.2h.1M233.6 61.8h.1M233.6 63.7h.1M233.6 67.6l.4 .4M233.6 69.5l.4 .4M233.6 73.4l.4 .3M233.6 75.3l.4 .4M233.6 79.2l.4 .3M233.6 61.8l.4 .4M233.6 63.7l.4 .4M234 68h.1"/>
<path d="M234 69.9h.1M234 73.7h.1M234 75.7h.1M234 79.5h.1M234 62.2h.1M234 64.1h.1M234.7 67.2h.1M234.7 69.1h.1M234.7 73h.1M234.7 74.9h.1M234.7 78.8h.1M234.7 61.4h.1"/>
<path d="M234.7 63.3h.1M234.7 67.2l-.7 .8M234.7 67.2l.8 .8M234.7 69.1l-.7 .8M234.7 69.1l.8 .8M234.7 73l-.7 .7M234.7 73l.8 .7M234.7 74.9l-.7 .8M234.7 74.9l.8 .8M234.7 78.8l-.7 .7M234.7 78.8l.8 .7M234.7 61.4l-.7 .8"/>
<path d="M234.7 61.4l.8 .8M234.7 63.3l-.7 .8M234.7 63.3l.8 .8M235.5 68h.1M235.5 69.9h.1M235.5 73.7h.1M235.5 75.7h.1M235.5 79.5h.1M235.5 62.2h.1M235.5 64.1h.1M236.3 67.2h.1M236.3 69.1h.1"/>
<path d="M236.3 73h.1M236.3 74.9h.1M236.3 78.8h.1M236.3 61.4h.1M236.3 63.3h.1M236.3 67.2l.8 .8M236.3 67.2l-.8 .8M236.3 69.1l.8 .8M236.3 69.1l-.8 .8M236.3 73l.8 .7M236.3 73l-.8 .7M236.3 74.9l.8 .8"/>
<path d="M236.3 74.9l-.8 .8M236.3 78.8l.8 .7M236.3 78.8l-.8 .7M236.3 61.4l.8 .8M236.3 61.4l-.8 .8M236.3 63.3l.8 .8M236.3 63.3l-.8 .8M237.1 68h.1M237.1 69.9h.1M237.1 73.7h.1M237.1 75.7h.1M237.1 79.5h.1"/>
<path d="M237.1 62.2h.1M237.1 64.1h.1M237.4 67.6l-.3 .4M237.4 69.5l-.3 .4M237.4 73.4l-.3 .3M237.4 75.3l-.3 .4M237.4 79.2l-.3 .3M237.4 61.8l-.3 .4M237.4 63.7l-.3 .4M44 88.1h.1M44 89.6h.1M44 89.6l.8 .7"/>
<path d="M44 88.1l.8 .7M44.4 90.8h.1M44.4 86.9l.4 .4M44.8 90.3h.1M44.8 87.3h.1M44.8 88.8h.1M44.8 90.3l-.4 .5M44.8 87.3l-.8 .8M44.8 88.8l-.8 .8M55.6 88.1h.1M55.6 89.6h.1M55.6 89.6l.8 .7"/>
<path d="M55.6 88.1l.8 .7M56 90.8h.1M56 86.9l.4 .4M56.4 90.3h.1M56.4 87.3h.1M56.4 88.8h.1M56.4 90.3l-.4 .5M56.4 87.3l-.8 .8M56.4 88.8l-.8 .8M233.6 81.1h.1M233.6 81.1l.4 .4M234 81.5h.1"/>
<path d="M234.7 80.7h.1M234.7 80.7l-.7 .8M234.7 80.7l.8 .8M235.5 81.5h.1M236.3 80.7h.1M236.3 80.7l.8 .8M236.3 80.7l-.8 .8M237.1 81.5h.1M237.4 81.1l-.3 .4M106.2 136.9h.1M106.2 133.4h.1M106.2 133.2v.2"/>
<path d="M106.2 136.9v.2M117.8 139h15.4v9.7h-15.4zM51.4 143.4h1.5M51.4 144.2h1.5M52.2 142.9h.1M52.2 144.2h.1M52.2 142.9v.5M52.2 144.2v.6M52.9 143.4h.1M52.9 144.2h.1M91.9 145.4h1.5M91.9 146.1h1.5"/>
<path d="M92.7 144.8h.1M92.7 146.1h.1M92.7 144.8v.6M92.7 146.1v.6M93.4 145.4h.1M93.4 146.1h.1M105.4 155.8h.1M105.4 155h.1M105.4 155.8h1.6M105.4 155h1.6M106.2 156.4h.1M106.2 155h.1"/>
<path d="M106.2 154.4v.6M106.2 155.8v.6M144.8 144.8h.1M144.8 146.7h.1M144.8 140.9h.1M144.8 142.9h.1M144.8 144.8l.4 .4M144.8 146.7l.4 .4M144.8 140.9l.4 .4M144.8 142.9l.4 .4M145.2 145.2h.1M145.2 147.1h.1"/>
<path d="M145.2 141.3h.1M145.2 143.3h.1M146 144.4h.1M146 146.3h.1M146 140.5h.1M146 142.5h.1M146 144.4l-.8 .8M146 144.4l.7 .8M146 146.3l-.8 .8M146 146.3l.7 .8M146 140.5l-.8 .8M146 140.5l.7 .8"/>
<path d="M146 142.5l-.8 .8M146 142.5l.7 .8M146.7 145.2h.1M146.7 147.1h.1M146.7 141.3h.1M146.7 143.3h.1M147.5 144.4h.1M147.5 146.3h.1M147.5 140.5h.1M147.5 142.5h.1M147.5 144.4l.8 .8M147.5 144.4l-.8 .8"/>
<path d="M147.5 146.3l.8 .8M147.5 146.3l-.8 .8M147.5 140.5l.8 .8M147.5 140.5l-.8 .8M147.5 142.5l.8 .8M147.5 142.5l-.8 .8M148.3 145.2h.1M148.3 147.1h.1M148.3 141.3h.1M148.3 143.3h.1M148.7 144.8l-.4 .4M148.7 146.7l-.4 .4"/>
<path d="M148.7 140.9l-.4 .4M148.7 142.9l-.4 .4M153.7 153.1h1.5M153.7 153.9h1.5M154.4 152.5h.1M154.4 153.9h.1M154.4 152.5v.6M154.4 153.9v.5M155.2 153.1h.1M155.2 153.9h.1M161.4 153.1h1.5M161.4 153.9h1.5"/>
<path d="M162.2 152.5h.1M162.2 153.9h.1M162.2 152.5v.6M162.2 153.9v.5M162.9 153.1h.1M162.9 153.9h.1M173 153.1h1.5M173 153.9h1.5M173.7 152.5h.1M173.7 153.9h.1M173.7 152.5v.6M173.7 153.9v.5"/>
<path d="M174.5 153.1h.1M174.5 153.9h.1M182.6 153.1h1.6M182.6 153.9h1.6M183.4 152.5h.1M183.4 153.9h.1M183.4 152.5v.6M183.4 153.9v.5M184.2 153.1h.1M184.2 153.9h.1"/>
<circle cx="18.2" cy="36.7" r=".56"/>
<circle cx="18.7" cy="36.7" r=".55"/>
<circle cx="19.3" cy="36.7" r=".55"/>
<circle cx="19.9" cy="36.7" r=".56"/>
<circle cx="20.4" cy="36.7" r=".55"/>
<circle cx="35.5" cy="21.2" r=".55"/>
<circle cx="36.1" cy="21.2" r=".56"/>
<circle cx="36.7" cy="21.2" r=".55"/>
<circle cx="37.3" cy="21.2" r=".55"/>
<circle cx="37.8" cy="21.2" r=".56"/>
<circle cx="18.2" cy="50.2" r=".56"/>
<circle cx="18.7" cy="50.2" r=".55"/>
<circle cx="19.3" cy="50.2" r=".55"/>
<circle cx="19.9" cy="50.2" r=".56"/>
<circle cx="20.4" cy="50.2" r=".55"/>
<circle cx="106.2" cy="135.7" r=".55"/>
<circle cx="106.2" cy="136.3" r=".55"/>
<circle cx="106.2" cy="134" r=".55"/>
<circle cx="106.2" cy="135.1" r=".55"/>
<circle cx="106.2" cy="134.5" r=".55"/>
</g>
<circle cx="190.1" cy="140.9" r=".95" fill="#00f" stroke="#00f" stroke-width=".17"/>
<text font-size="4" x="3.9" y="7.6">CLOCK BUFFERS</text>
<g font-size="3">
<text x="225.9" y="169.9">AAEON TECHNOLOGY CO.</text>
<text x="229.7" y="176.6">CLOCK BUFFERS</text>
<text x="241.3" y="182.4">DTXP-6313M</text>
</g>
<text font-size="2.7" fill="#8000ff" x="196.9" y="141.3">IO_CLK33</text>
<text font-size="2.5" fill="#00f" x="241.3" y="21.3">B0.1_add for LAN3</text>
<g font-size="1.9">
<text x="232.1" y="185.2">Friday, November 22, 2019</text>
<text x="270.3" y="185.2">8</text>
<text x="281.9" y="185.2">40</text>
<text x="287.7" y="181.3">B0.1</text>
</g>
<g font-size="1.7">
<text x="179.4" y="10.9">3.3V_BUF</text>
<text x="190.9" y="10.9">3.3V_BUF</text>
<text x="25.3" y="16.7">3.3V</text>
<text x="50" y="16.7">3.3V_BUF</text>
<text x="56" y="28.7">16V</text>
<text x="63.7" y="28.7">16V</text>
<text x="71.5" y="28.7">16V</text>
<text x="79.2" y="28.7">16V</text>
<text x="86.9" y="28.7">16V</text>
<text x="119.3" y="26.6">1</text>
<text x="119.3" y="28.5">5</text>
<text x="144.2" y="26.6">6</text>
<text x="144.2" y="28.5">7</text>
<text x="7.4" y="32.1">3.3V</text>
<text x="118.3" y="30.5">11</text>
<text x="118.3" y="32.4">18</text>
<text x="118.3" y="34.3">24</text>
<text x="144.2" y="32.4">8</text>
<text x="118.3" y="36.3">28</text>
<text x="144.2" y="36.3">9</text>
<text x="144.2" y="38.2">10</text>
<text x="118.3" y="47.8">13</text>
<text x="119.3" y="42.1">2</text>
<text x="119.3" y="44">3</text>
<text x="144.2" y="44">20</text>
<text x="144.2" y="42.1">19</text>
<text x="144.2" y="47.8">21</text>
<text x="118.3" y="49.8">14</text>
<text x="144.2" y="53.6">23</text>
<text x="144.2" y="51.7">22</text>
<text x="26.7" y="55.7">GND_BUF</text>
<text x="40.2" y="55.7">GND_BUF</text>
<text x="118.3" y="55.6">12</text>
<text x="118.3" y="59.4">15</text>
<text x="144.2" y="59.4">4</text>
<text x="40.3" y="63">3.3V_BUF</text>
<text x="51.9" y="63">3.3V_BUF</text>
<text x="70.9" y="64.2">3.3V_BUF</text>
<text x="70.9" y="60.3">3.3V_BUF</text>
<text x="118.3" y="63.3">16</text>
<text x="144.2" y="61.4">25</text>
<text x="144.2" y="63.3">27</text>
<text x="118.3" y="67.1">17</text>
<text x="144.2" y="67.1">26</text>
<text x="154" y="69.2">GND_BUF</text>
<text x="121.6" y="76.9">Differential clock Buffer</text>
<text x="104.4" y="126.7">3.3V</text>
<text x="115.4" y="140.5">1</text>
<text x="115.4" y="142.4">7</text>
<text x="134.6" y="142.4">3</text>
<text x="134.6" y="140.5">8</text>
<text x="54.1" y="148.3">50V</text>
<text x="115.4" y="146.3">4</text>
<text x="115.4" y="144.4">6</text>
<text x="134.6" y="144.4">2</text>
<text x="134.6" y="146.3">5</text>
<text x="94.6" y="150.3">50V</text>
<text x="110.1" y="159.9">16V</text>
<text x="117.8" y="158">Clock Buffer</text>
<text x="156.4" y="158">50V</text>
<text x="164.1" y="158">50V</text>
<text x="175.7" y="158">50V</text>
<text x="185.3" y="158">50V</text>
<text x="222" y="173.4">Title</text>
<text x="281.8" y="173.4">Design</text>
<text x="222" y="179.2">Size</text>
<text x="229.7" y="179.2">Page Name</text>
<text x="281.8" y="177.3">allen-yang</text>
<text x="285.7" y="179.2">Rev</text>
<text x="222" y="185">Date:</text>
<text x="223.9" y="181.1">B</text>
<text x="260.6" y="185">Sheet</text>
<text x="276" y="185">of</text>
</g>
<g font-size="1.7" fill="#000080">
<text x="34.8" y="18">FB19</text>
<text x="121.6" y="22.9">U67</text>
<text x="186.5" y="20.9">R219</text>
<text x="186.5" y="23.2">10K</text>
<text x="198.1" y="20.9">R223</text>
<text x="198.1" y="23.2">10K</text>
<text x="34.8" y="25.9">30ohm(100MHz)</text>
<text x="56" y="24.8">C200</text>
<text x="56" y="26.7">0.1uF</text>
<text x="63.7" y="24.8">C205</text>
<text x="63.7" y="26.7">0.1uF</text>
<text x="71.5" y="24.8">C180</text>
<text x="71.5" y="26.7">0.1uF</text>
<text x="79.2" y="24.8">C201</text>
<text x="79.2" y="26.7">0.1uF</text>
<text x="86.9" y="24.8">C178</text>
<text x="86.9" y="26.7">0.1uF</text>
<text x="169.9" y="26.7">R224</text>
<text x="169.9" y="28.7">R222</text>
<text x="177.6" y="26.7">33</text>
<text x="177.6" y="28.7">33</text>
<text x="17.4" y="33.5">FB21</text>
<text x="17.4" y="41.4">30ohm(100MHz)</text>
<text x="177.6" y="36.4">33</text>
<text x="177.6" y="38.3">33</text>
<text x="17.4" y="47">FB20</text>
<text x="34" y="44.1">C186</text>
<text x="34" y="46.4">0.1uF</text>
<text x="46.4" y="44.1">C221</text>
<text x="46.4" y="46">10uF</text>
<text x="169.9" y="42.2">R218</text>
<text x="169.9" y="44.1">R221</text>
<text x="177.6" y="42.2">33</text>
<text x="177.6" y="44.1">33</text>
<text x="15.5" y="53.8">30ohm(100MHz)</text>
<text x="169.9" y="51.8">R229</text>
<text x="169.9" y="53.8">R233</text>
<text x="177.6" y="51.8">33</text>
<text x="177.6" y="53.8">33</text>
<text x="83" y="59.5">R198</text>
<text x="94.6" y="59.5">10K</text>
<text x="183.4" y="55.7">R217</text>
<text x="183.4" y="57.6">X/10K</text>
<text x="195" y="55.7">R225</text>
<text x="195" y="57.6">X/10K</text>
<text x="83" y="63.4">R204</text>
<text x="94.6" y="63.4">10K</text>
<text x="227.8" y="61.5">R235</text>
<text x="227.8" y="63.4">R214</text>
<text x="239.4" y="61.5">49.9</text>
<text x="239.4" y="63.4">49.9</text>
<text x="227.8" y="67.3">R226</text>
<text x="227.8" y="69.2">R195</text>
<text x="239.4" y="67.3">49.9</text>
<text x="239.4" y="69.2">49.9</text>
<text x="47.5" y="73.1">R203</text>
<text x="47.5" y="75.4">10K</text>
<text x="57.9" y="73.1">R211</text>
<text x="57.9" y="75">X/10K</text>
<text x="123.2" y="73.8">ICS9DB104FLFT</text>
<text x="152.5" y="75">R236</text>
<text x="152.5" y="76.9">475</text>
<text x="227.8" y="73.1">R205</text>
<text x="227.8" y="75">R232</text>
<text x="239.4" y="73.1">49.9</text>
<text x="239.4" y="75">49.9</text>
<text x="227.8" y="78.8">R216</text>
<text x="227.8" y="80.8">R242</text>
<text x="239.4" y="78.8">49.9</text>
<text x="239.4" y="80.8">49.9</text>
<text x="46.4" y="84.6">R202</text>
<text x="46.4" y="86.6">X/10K</text>
<text x="57.9" y="84.6">R213</text>
<text x="57.9" y="86.6">10K</text>
<text x="109.3" y="134.8">FB6</text>
<text x="109.3" y="137.2">30ohm(100MHz)</text>
<text x="117.8" y="137.7">U56</text>
<text x="139" y="140.6">R128</text>
<text x="139" y="142.5">R150</text>
<text x="150.6" y="140.6">22</text>
<text x="150.6" y="142.5">22</text>
<text x="192.1" y="141.6">TP7</text>
<text x="54.1" y="144.5">C752</text>
<text x="54.1" y="146.4">X/10pF</text>
<text x="94.6" y="146.4">C755</text>
<text x="94.6" y="148.3">X/10pF</text>
<text x="139" y="144.5">R149</text>
<text x="139" y="146.4">R151</text>
<text x="150.6" y="144.5">22</text>
<text x="150.6" y="146.4">22</text>
<text x="117.8" y="151.4">ICS9112M-16LF-T</text>
<text x="156.4" y="154.1">C123</text>
<text x="164.1" y="154.1">C100</text>
<text x="175.7" y="154.1">C753</text>
<text x="185.3" y="154.1">C754</text>
<text x="109.3" y="156">C127</text>
<text x="109.3" y="158.4">0.1uF</text>
<text x="156.4" y="156">X/10pF</text>
<text x="164.1" y="156">X/10pF</text>
<text x="175.7" y="156">X/10pF</text>
<text x="185.3" y="156">X/10pF</text>
</g>
<g font-size="1.7" fill="#004080">
<text x="122.6" y="27.9">VDD_0</text>
<text x="122.6" y="29.8">VDD_1</text>
<text x="136.2" y="29.8">DIF_1#</text>
<text x="137.2" y="27.9">DIF_1</text>
<text x="122.6" y="31.7">VDD_2</text>
<text x="122.6" y="33.7">VDD_3</text>
<text x="122.6" y="35.6">VDD_4</text>
<text x="137.5" y="33.7">OE_1</text>
<text x="122.6" y="37.5">VDDA</text>
<text x="136.2" y="39.4">DIF_2#</text>
<text x="137.2" y="37.5">DIF_2</text>
<text x="122.6" y="43.3">SRC_IN</text>
<text x="122.6" y="45.2">SRC_IN#</text>
<text x="136.2" y="43.3">DIF_5#</text>
<text x="137.2" y="45.2">DIF_5</text>
<text x="122.6" y="49.1">SCLK</text>
<text x="122.6" y="51">SDATA</text>
<text x="136.2" y="53">DIF_6#</text>
<text x="137.5" y="49.1">OE_6</text>
<text x="122.6" y="56.8">BYPASS#/PLL</text>
<text x="137.2" y="54.9">DIF_6</text>
<text x="122.6" y="60.7">PD#</text>
<text x="122.6" y="64.5">SRC_STOP#</text>
<text x="136.1" y="60.7">GND_0</text>
<text x="136.1" y="62.6">GND_1</text>
<text x="136.9" y="64.5">GNDA</text>
<text x="122.6" y="68.4">HIGH_BW#</text>
<text x="138" y="68.4">IREF</text>
<text x="118.7" y="141.7">REF</text>
<text x="118.7" y="143.7">CLK4</text>
<text x="125.1" y="141.7">CLKOUT</text>
<text x="127.9" y="143.7">CLK1</text>
<text x="118.7" y="147.5">GND</text>
<text x="118.7" y="145.6">VDD</text>
<text x="127.9" y="145.6">CLK2</text>
<text x="127.9" y="147.5">CLK3</text>
</g>
<g font-size="1.7" fill="#f00">
<text x="151" y="26.5">PCIE_LAN3_CLK_R</text>
<text x="151" y="28.4">PCIE_LAN3_CLK#_R</text>
<text x="244" y="27.7">PCIE_LAN3_CLK</text>
<text x="244" y="29.6">PCIE_LAN3_CLK#</text>
<text x="265.8" y="27.7">35</text>
<text x="266.8" y="29.6">35</text>
<text x="89.2" y="36.1">3.3V_VDDA_BUF</text>
<text x="151" y="36.1">PCIE_minicard_CLK_R R215</text>
<text x="151" y="38">PCIE_minicard_CLK#_RR212</text>
<text x="151" y="41.9">PCIE_LAN2_CLK#_R</text>
<text x="238.2" y="37.3">PCIE_minicard_CLK</text>
<text x="238.2" y="39.3">PCIE_minicard_CLK#</text>
<text x="262.3" y="37.3">11</text>
<text x="263.3" y="39.3">11</text>
<text x="78.9" y="43.1">6</text>
<text x="78.9" y="45">6</text>
<text x="87.7" y="43.1">PCIESLOT_CLK</text>
<text x="87.7" y="45">PCIESLOT_CLK#</text>
<text x="151" y="43.8">PCIE_LAN2_CLK_R</text>
<text x="238.2" y="45">PCIE_LAN2_CLK</text>
<text x="238.2" y="43.1">PCIE_LAN2_CLK#</text>
<text x="260" y="45">13</text>
<text x="261" y="43.1">13</text>
<text x="71.2" y="49.1">6,11,13,35</text>
<text x="71.2" y="51.1">6,11,13,35</text>
<text x="87.5" y="49.1">SMBCLK_SBY</text>
<text x="87.5" y="51.1">SMBDAT_SBY</text>
<text x="151" y="51.6">PCIE_UART_CLK#_R</text>
<text x="151" y="53.5">PCIE_UART_CLK_R</text>
<text x="238.2" y="52.8">PCIE_UART_CLK#</text>
<text x="261.4" y="52.8">29</text>
<text x="102.7" y="59.5">PD#</text>
<text x="238.2" y="54.7">PCIE_UART_CLK</text>
<text x="260.4" y="54.7">29</text>
<text x="102.7" y="63.1">SRC_STOP#</text>
<text x="28.8" y="141.6">6</text>
<text x="37.5" y="141.6">LPC_CLK</text>
<text x="50.8" y="143.5">33</text>
<text x="60.5" y="143.5">F81866_GPIO_CLK33</text>
<text x="189.6" y="143.5">F81866_CLK33</text>
<text x="209.7" y="143.5">28</text>
<text x="189.6" y="147.4">F81512_CLK</text>
<text x="189.6" y="145.5">FWH_CLK</text>
<text x="206" y="145.5">24</text>
<text x="207.7" y="147.4">29</text>
</g>
<text font-size="1.7" fill="#00f" x="132.8" y="37.8" transform="rotate(-90 132.8 37.8)">ICS9DB104</text>
<g font-size="1.4">
<text x="30.9" y="1.4">5</text>
<text x="88.8" y="1.4">4</text>
<text x="146.7" y="1.4">3</text>
<text x="204.6" y="1.4">2</text>
<text x="262.6" y="1.4">1</text>
<text x=".5" y="26.1">D</text>
<text x="292" y="26.1">D</text>
<text x=".5" y="71.9">C</text>
<text x="292" y="71.9">C</text>
<text x=".5" y="117.8">B</text>
<text x="292" y="117.8">B</text>
<text x=".5" y="163.6">A</text>
<text x="292" y="163.6">A</text>
<text x="30.9" y="186.8">5</text>
<text x="88.8" y="186.8">4</text>
<text x="146.7" y="186.8">3</text>
<text x="204.6" y="186.8">2</text>
<text x="262.6" y="186.8">1</text>
</g>
</svg>
